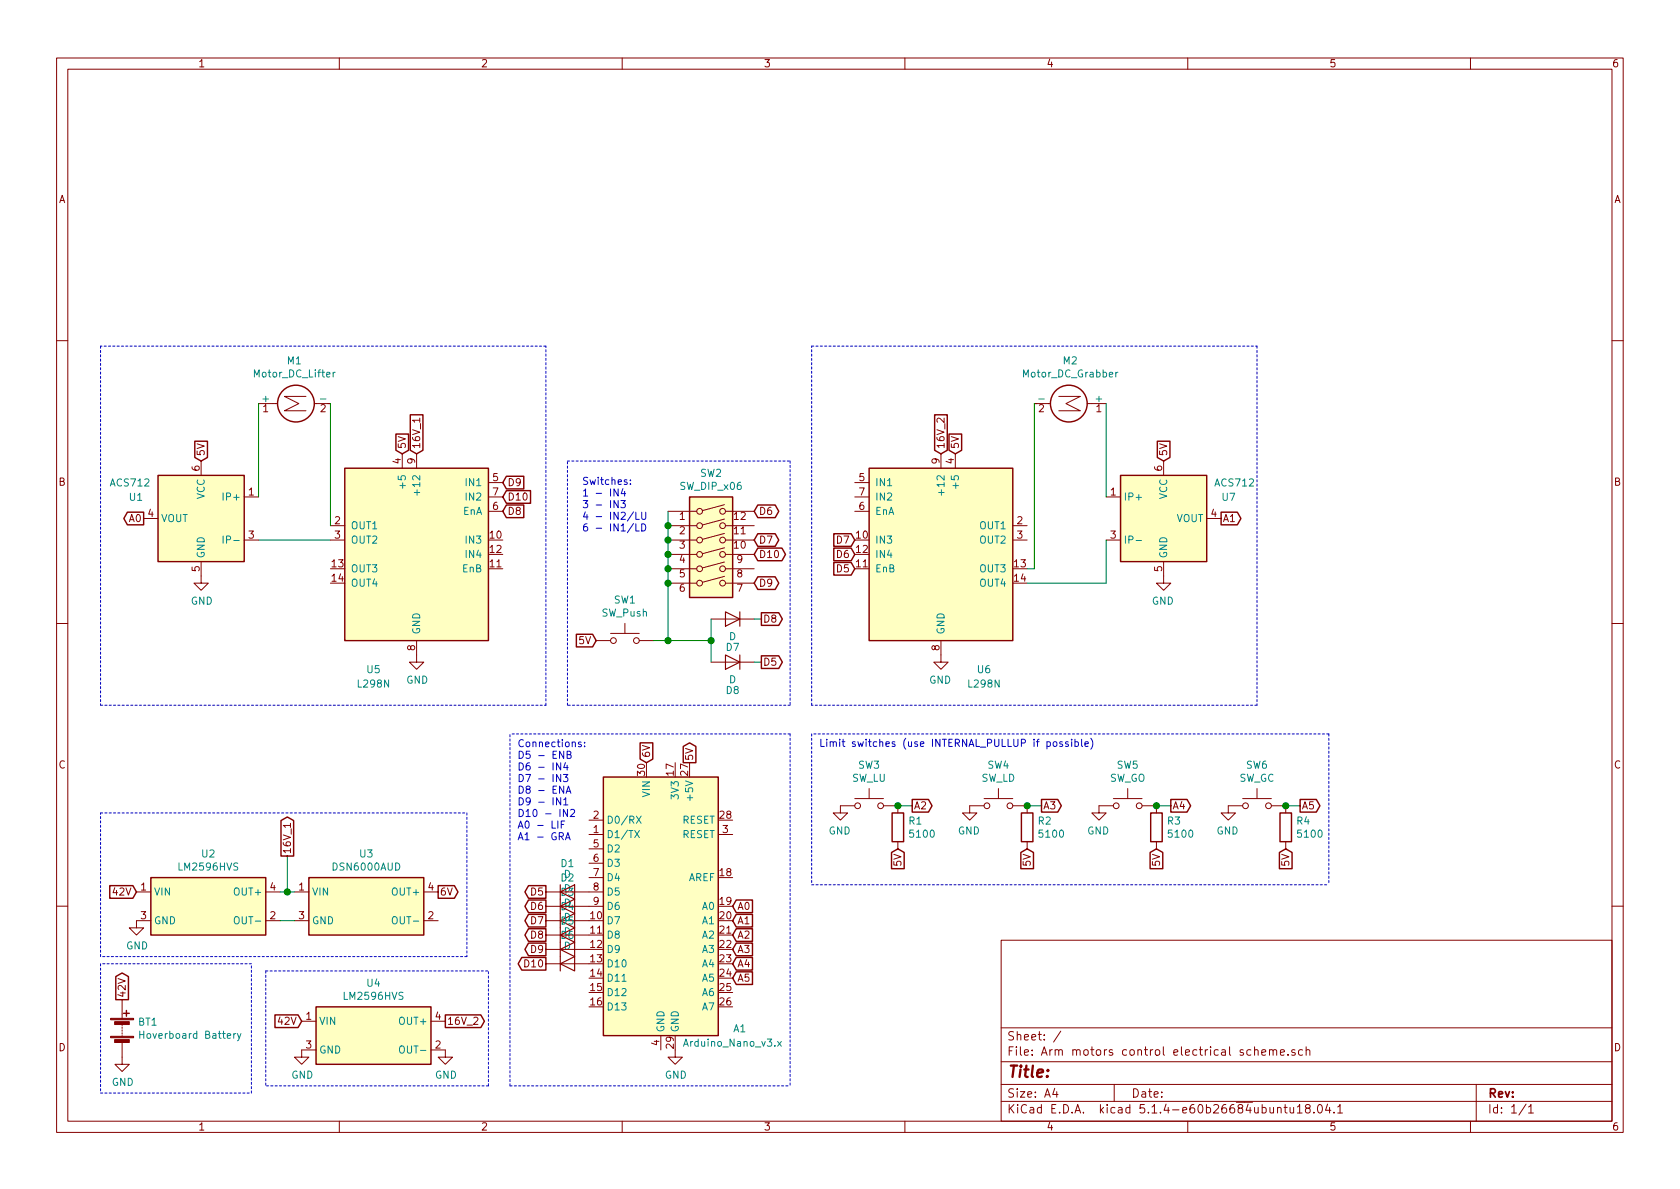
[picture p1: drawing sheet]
<svg xmlns="http://www.w3.org/2000/svg" width="297mm" height="210mm" viewBox="0 0 297 210" stroke-linecap="round" stroke-linejoin="round" font-family="sans-serif">
<g fill="none" stroke="#840000" stroke-width=".18">
<path d="M10 10.3h277v189.9h-277zM12 12.2h273v186.1h-273zM60 10.3v1.9M110 10.3v1.9M160 10.3v1.9M210 10.3v1.9M260 10.3v1.9M10 60.2h2M45.7 71.4h3.4M54.1 70.1h-3.8l2.5 1.3-2.5 1.2h3.8M55.6 71.4h2.8M74.2 73.9v.8"/>
<path d="M182.9 71.4h2.8M187.2 70.1h3.8l-2.5 1.3 2.5 1.2h-3.8M192.2 71.4h3.4M285 60.2h2M25.4 91.7h2.5M35.6 99.3v3.8h1.2l-1.2 1.3-1.3-1.3h1.3M35.6 81.5v2.6M43.2 87.9h2.5M43.2 95.5h2.5M58.4 95.5h2.6M58.4 93h2.6M71.1 80.3v2.5"/>
<path d="M73.7 80.3v2.5M86.4 87.9h2.5M86.4 85.3h2.5M86.4 90.4h2.5M118.1 95.5h5.1M118.1 93h5.1M118.1 90.4h5.1M118.1 98h5.1M128.1 99.4l-3.9 1M128.1 96.9l-3.9 1M128.1 94.3l-3.9 1.1M128.1 91.8l-3.9 1"/>
<path d="M128.1 89.2l-3.9 1.1M128.3 95.5h5M128.3 93h5M128.3 90.4h5M128.3 98h5M151.1 87.9h2.6M151.1 85.3h2.6M151.1 90.4h2.6M166.4 80.3v2.5M168.9 80.3v2.5M179.1 95.5h2.5M179.1 93h2.5"/>
<path d="M195.6 87.9h2.5M195.6 95.5h2.5M205.7 99.3v3.8h-1.2l1.2 1.3 1.3-1.3h-1.3M205.7 81.5v2.6M213.4 91.7h2.5M10 110.3h2M73.7 113.3v3.8h1.2l-1.2 1.3-1.3-1.3h1.3M105.4 113.3h2.5M107.9 112h5.1M110.5 110.2v1.8M113 113.3h2.6M118.1 100.6h5.1"/>
<path d="M118.1 103.1h5.1M125.7 117.1h7.6M125.7 109.5h7.6M128.1 101.9l-3.9 1.1M128.3 100.6h5M128.3 103.1h5M166.4 113.3v3.8h-1.3l1.3 1.3 1.2-1.3h-1.2M285 110.3h2M153.7 139.4v1.8M176.5 139.4v1.8M199.4 139.4v1.8M222.2 139.4v1.8"/>
<path d="M24.1 157.7h2.6M47 157.7h2.5M51.4 145.6v.7M52.1 157.7h2.5M74.9 157.7h2.6M96.5 157.7h10.2M104.1 147.6h2.6M104.1 145h2.6M104.1 150.1h2.6M104.1 152.6h2.6M104.1 155.2h2.6M127 147.6h2.5"/>
<path d="M151.1 142.5h-2.5v1.3h-1.3l1.3 1.2 1.3-1.2h-1.3M151.1 141.2h5.1M156.2 142.5h2.5v1.3M158.7 148.8v1.3M174 142.5h-2.6v1.3h-1.2l1.2 1.2 1.3-1.2h-1.3M174 141.2h5.1M179.1 142.5h2.5v1.3M181.6 148.8v1.3M196.8 142.5h-2.5v1.3h-1.3l1.3 1.2 1.3-1.2h-1.3M196.8 141.2h5.1M201.9 142.5h2.6v1.3M204.5 148.8v1.3"/>
<path d="M219.7 142.5h-2.5v1.3h-1.3l1.3 1.2 1.2-1.2h-1.2M219.7 141.2h5.1M224.8 142.5h2.5v1.3M227.3 148.8v1.3M10 160.2h2M21.6 176.8v3.3M26.7 162.8h-2.6v1.3h1.3l-1.3 1.2-1.2-1.2h1.2M47 162.8h2.5M52.1 162.8h2.5M74.9 162.8h2.6M96.5 162.8h7.6M96.5 170.4h7.6"/>
<path d="M96.5 167.9h7.6M96.5 165.3h7.6M96.5 160.3h10.2M177 166.3h108v32h-108zM285 160.2h2M21.6 184.4v3.8h1.3l-1.3 1.3-1.3-1.3h1.3M21.6 181.1v.3M21.6 181.6v.3M21.6 182.1v.3M21.6 182.6v.3M21.6 183.1v.3M53.3 180.6h2.6"/>
<path d="M55.9 185.7h-2.6v1.2h1.3l-1.3 1.3-1.2-1.3h1.2M60 198.3v1.9M76.2 185.7h2.5v1.2h1.3l-1.3 1.3-1.2-1.3h1.2M76.2 180.6h2.5M110 198.3v1.9M116.8 183.1v2.6M119.4 185.7v1.2h1.2l-1.2 1.3-1.3-1.3h1.3M160 198.3v1.9M177 194.8h108M177 191.8h108M177 187.8h108M177 181.8h108"/>
<path d="M186.5 192.5l-.4 1h1M186.8 193v1M187.6 182.3l-1.3 2M197 191.8v3M210 198.3v1.9M221.8 185.7l.2-.1 .4 .1 .1 .9M221.8 185.1v1.5M223.1 186.1l.7-.1-.1-.3-.4-.1-.2 .2 .1 .7h.5M224.5 185.7l.2-.1 .3 .1 .1 .9M224.5 185.6v1M225.1 185.8l.2-.2 .4 .1v.9M225.9 196l.2-.2 .3 .1 .1 .9"/>
<path d="M226.4 186.1l.7-.1-.1-.3-.4-.1-.2 .2v.7h.6M227 195.8h.6M227.2 195.3v1.3l.4 .2M227.7 186.5v.1M228.1 195.8l.1 .9 .3 .1 .2-.1M228.7 195.8v1M229 185.7a.37 .37 0 0 0-.6 .1v.2l.6 .2v.1l-.2 .3-.4-.1M229.4 195.8l.4-.5v1.5M229.4 196.8h.8M230.3 185.7l-.4-.1-.3 .3 .1 .6 .2 .1 .4-.1M230.9 185.7h.1a.37 .37 0 0 1 .6 .1v.8M230.9 185.1v1.5"/>
<path d="M231.1 196l-.3-.3 .1-.3a.48 .48 0 0 1 .7 .1l-.1 .4a.52 .52 0 0 0-.6 .2 .52 .52 0 0 0 0 .6l.5 .1 .2-.1v-.4l-.2-.3M232.3 196.7v.1M233.1 195.4l.2-.1a.8 .8 0 0 1 .5 .8 .8 .8 0 0 1-.5 .7 1 1 0 0 1-.2-1.4zM234.7 195.2l-.3 1.1h.9M235.1 195.8v1M235.9 196.7v.1M236.5 195.8l.4-.5v1.5M236.5 196.8h.9M260 198.3v1.9M261 191.8v6.5M269.8 195.2l-1.2 2M270.3 195.8l.4-.5v1.5"/>
<path d="M270.3 196.8h.8"/>
<circle cx="123.7" cy="90.4" r=".51"/>
<circle cx="123.7" cy="93" r=".51"/>
<circle cx="123.7" cy="95.5" r=".51"/>
<circle cx="123.7" cy="98" r=".51"/>
<circle cx="127.8" cy="93" r=".51"/>
<circle cx="127.8" cy="98" r=".51"/>
<circle cx="127.8" cy="95.5" r=".51"/>
<circle cx="127.8" cy="90.4" r=".51"/>
<circle cx="108.5" cy="113.3" r=".51"/>
<circle cx="112.5" cy="113.3" r=".51"/>
<circle cx="123.7" cy="103.1" r=".51"/>
<circle cx="123.7" cy="100.6" r=".51"/>
<circle cx="127.8" cy="103.1" r=".51"/>
<circle cx="127.8" cy="100.6" r=".51"/>
<circle cx="151.6" cy="142.5" r=".51"/>
<circle cx="155.7" cy="142.5" r=".51"/>
<circle cx="174.5" cy="142.5" r=".51"/>
<circle cx="178.6" cy="142.5" r=".51"/>
<circle cx="197.4" cy="142.5" r=".51"/>
<circle cx="201.4" cy="142.5" r=".51"/>
<circle cx="220.2" cy="142.5" r=".51"/>
<circle cx="224.3" cy="142.5" r=".51"/>
</g>
<path d="M128.3 115.8l2.5 1.3-2.5 1.3zM128.3 108.2l2.5 1.3-2.5 1.2zM130.8 108.2v2.5M130.8 115.8v2.6M99.1 157.7l2.5-1.2v2.5zM99.1 156.5v15.2M99.1 162.8l2.5-1.3v2.6zM99.1 170.4l2.5-1.2v2.5zM99.1 167.9l2.5-1.3v2.6zM99.1 165.3l2.5-1.2v2.5zM99.1 160.3l2.5-1.3v2.5z" fill="none" stroke="#840000" stroke-width=".2"/>
<g fill="#ffffc2" stroke="#ffffc2" stroke-width=".18">
<path d="M198.1 84.1h15.3v15.2h-15.3z"/>
<path d="M27.9 84.1h15.3v15.2h-15.3z"/>
<path d="M61 82.8h25.4v30.5h-25.4z"/>
<path d="M106.7 137.4h20.3v45.7h-20.3z"/>
<path d="M121.9 87.9h7.6v17.8h-7.6z"/>
<path d="M153.7 82.8h25.4v30.5h-25.4z"/>
<path d="M55.9 178h20.3v10.2h-20.3z"/>
<path d="M26.7 155.2h20.3v10.1h-20.3z"/>
<path d="M54.6 155.2h20.3v10.1h-20.3z"/>
</g>
<g fill="none" stroke="#840000" stroke-width=".25">
<path d="M34.4 78h2.3v2.9l-1.1 .6-1.2-.6zM70 76.8h2.2v2.8l-1.1 .7-1.1-.7zM72.5 73.3h2.3v6.3l-1.1 .7-1.2-.7zM165.3 73.3h2.2v6.3l-1.1 .7-1.1-.7zM167.8 76.8h2.2v2.8l-1.1 .7-1.1-.7zM204.6 78h2.3v2.9l-1.2 .6-1.1-.6zM22.5 90.6h2.9v2.2h-2.9l-.6-1.1zM27.9 84.1h15.3v15.2h-15.3zM61 82.8h25.4v30.5h-25.4zM89.5 84.2h3.1v2.3h-3.1l-.6-1.2zM89.5 86.8h4.3v2.2h-4.3l-.6-1.1zM89.5 89.3h3.1v2.2h-3.1l-.6-1.1z"/>
<path d="M121.9 87.9h7.6v17.8h-7.6zM134 89.3h3.1l.6 1.1-.6 1.1h-3.1l-.7-1.1zM134 96.9h4.3l.6 1.1-.6 1.2h-4.3l-.7-1.2zM134 94.4h3.1l.6 1.1-.6 1.1h-3.1l-.7-1.1zM147.4 94.4h3.1l.6 1.1-.6 1.1h-3.1zM147.4 96.9h3.1l.6 1.1-.6 1.2h-3.1zM147.4 99.5h3.1l.6 1.1-.6 1.1h-3.1zM153.7 82.8h25.4v30.5h-25.4zM198.1 84.1h15.3v15.2h-15.3zM215.9 90.6h2.9l.6 1.1-.6 1.1h-2.9zM101.9 112.2h2.9l.6 1.1-.6 1.1h-2.9zM134 102h3.1l.6 1.1-.6 1.1h-3.1l-.7-1.1z"/>
<path d="M134.6 108.4h3.1l.6 1.1-.6 1.1h-3.1zM134.6 116h3.1l.6 1.1-.6 1.1h-3.1zM106.7 137.4h20.3v45.7h-20.3zM113.2 131.4h2.2v2.8l-1.1 .7-1.1-.7zM120.8 132l1.1-.6 1.1 .6v2.9h-2.2zM19.4 156.6h4.1l.6 1.1-.6 1.1h-4.1zM26.7 155.2h20.3v10.1h-20.3zM49.7 145.1l1.1-.6 1.1 .6v6.3h-2.2zM54.6 155.2h20.3v10.1h-20.3zM77.5 156.6h2.8l.7 1.1-.7 1.1h-2.8zM93.4 159.2h3.1v2.2h-3.1l-.6-1.1zM93.4 156.6h3.1v2.2h-3.1l-.6-1.1z"/>
<path d="M130.2 159.2h2.8v2.2h-2.8l-.7-1.1zM157.6 150.7l1.1-.6 1.2 .6v2.9h-2.3zM157.7 143.8h2.1v5h-2.1zM161.3 141.4h2.9l.6 1.1-.6 1.1h-2.9zM180.5 150.7l1.1-.6 1.1 .6v2.9h-2.2zM180.6 143.8h2v5h-2zM184.1 141.4h2.9l.7 1.1-.7 1.1h-2.9zM203.4 150.7l1.1-.6 1.1 .6v2.9h-2.2zM203.5 143.8h2v5h-2zM207 141.4h2.9l.6 1.1-.6 1.1h-2.9zM226.2 150.7l1.1-.6 1.1 .6v2.9h-2.2zM226.3 143.8h2v5h-2z"/>
<path d="M229.9 141.4h2.8l.7 1.1-.7 1.1h-2.8zM20.5 172.7l1.1-.6 1.1 .6v4.1h-2.2zM21.8 179.2h1.1M22.4 178.7v1M48.6 179.5h4.1l.6 1.1-.6 1.1h-4.1zM55.9 178h20.3v10.2h-20.3zM78.7 179.5h6.3l.6 1.1-.6 1.1h-6.3zM92.3 169.3h4.2v2.2h-4.2l-.7-1.1zM93.4 164.2h3.1v2.3h-3.1l-.6-1.2zM93.4 161.7h3.1v2.2h-3.1l-.6-1.1zM93.4 166.8h3.1v2.2h-3.1l-.6-1.1zM130.2 164.2h2.8v2.3h-2.8l-.7-1.2z"/>
<path d="M130.2 166.8h2.8v2.2h-2.8l-.7-1.1zM130.2 169.3h2.8v2.2h-2.8l-.7-1.1zM130.2 171.9h2.8v2.2h-2.8l-.7-1.1zM130.2 161.7h2.8v2.2h-2.8l-.7-1.1z"/>
<circle cx="52.3" cy="71.4" r="3.3"/>
<circle cx="189" cy="71.4" r="3.3"/>
</g>
<g fill="none" stroke="#008484" stroke-width=".18">
<path d="M58.9 65.8v.9M59.3 65.8l-.4 .3M197.3 65.8v.9M197.7 65.8l-.4 .3M39.4 87.2v1.2M39.4 94.8v1.3M73.7 86.6v1M166.4 86.6v1M200.9 95.6h.9M112.2 146.9l.9 1.2M112.5 144.3l.9 1.3M113.1 146.9l-.9 1.2"/>
<path d="M113.4 144.3l-.9 1.3M41.5 162.3l.2-.2a.47 .47 0 0 1 .6 .4l-.1 .7-.2 .2-.4-.1a1 1 0 0 1-.1-1zM69.4 162.3l.3-.2a.47 .47 0 0 1 .5 .4v.7l-.3 .2-.4-.1a1 1 0 0 1-.1-1zM24.7 182.3v1.3M24.7 183h.7M41.3 182.8v.8M41.7 182.8l-.4 .2M42 182.8l.3 .8M42.6 182.8l-.4 1.1-.2 .1M70.7 185.1l.2-.1a.47 .47 0 0 1 .6 .4l-.1 .6-.2 .2h-.4a1 1 0 0 1-.1-1.1zM137.5 184.2l.7 .8M138.2 184.2l-.7 .8"/>
</g>
<g fill="#840000" stroke="#840000" stroke-width=".18">
<path d="M19.6 183.3h4v.2h-4z"/>
<path d="M19.6 180.1h4v.2h-4z"/>
<path d="M20.3 183.8h2.6v.5h-2.6z"/>
<path d="M20.3 180.7h2.6v.5h-2.6z"/>
</g>
<g fill="none" stroke="#0000c2" stroke-width=".18" stroke-dasharray=".4 .4">
<path d="M17.8 61.2v63.5M96.5 61.2h-78.7M143.5 61.2h78.7M222.2 61.2v63.5M100.3 81.5h39.4M139.7 81.5v43.2M17.8 124.7h78.7M96.5 124.7v-63.5M100.3 124.7v-43.2M139.7 124.7h-39.4M139.7 129.8h-49.5M139.7 129.8v62.2"/>
<path d="M143.5 124.7v-63.5M143.5 129.8v26.7M222.2 124.7h-78.7M234.9 129.8h-91.4M234.9 129.8v26.7M17.8 143.8h64.7M82.5 143.8v25.4M143.5 156.5h91.4M17.8 169.2v-25.4M17.8 170.4v22.9M44.4 170.4h-26.6M47 171.7h39.4"/>
<path d="M47 171.7v20.3M82.5 169.2h-64.7M17.8 193.3h26.6M44.4 193.3v-22.9M86.4 192h-39.4M86.4 192v-20.3M90.2 192h49.5M90.2 192v-62.2"/>
</g>
<g fill="none" stroke="#008400" stroke-width=".18">
<path d="M45.7 71.4v16.5M58.4 71.4v21.6M182.9 71.4v29.2h-1.3M195.6 71.4v16.5M45.7 95.5h12.7M118.1 90.4v22.9M195.6 95.5v7.6h-14M115.6 113.3h10.1M125.7 109.5v7.6M133.3 109.5h1.3M133.3 117.1h1.3M49.5 157.7h2.6"/>
<path d="M50.8 151.4v6.3M158.7 142.5h2.6M181.6 142.5h2.5M204.5 142.5h2.5M227.3 142.5h2.6M49.5 162.8h2.6"/>
</g>
<g fill="none" stroke="#0000c2" stroke-width=".18">
<path d="M109.3 86.5v1.2l-.7-1.2v1.2M109.3 88.5v1.3l-.7-1.3v1.3M109.8 88.5h.8l-.5 .5 .4 .1 .1 .5-.3 .2-.5-.1M110.1 86.4l-.3 .9h.8M110.4 86.9v.8M110.8 84.9l-.2-.1-.2 .2v.2l.4 .1v.3h-.4M111.5 85.5v.2M111.5 84.9v.1M112 90.5l-1.1 1.6M112 92.6l-1.1 1.6M112.4 90.6v1.2h.6M112.4 92.6v1.3h.6"/>
<path d="M113.5 90.6v1l.2 .2h.4l.1-.2v-1M113.5 92.6a.64 .64 0 0 1 .7 .7 .64 .64 0 0 1-.7 .6zM99.1 134.9v1.3l-.7-1.3v1.3M99.1 137v1.2l-.7-1.2v1.2M99.6 137h.8l-.4 .4 .3 .2 .1 .4-.2 .2-.6-.1M99.7 132.8v1.3l-.8-1.3v1.3M99.7 139v1.3l-.8-1.3v1.3M100 134.8l-.3 .9h.8M100.2 139.9h.6M100.3 133.4h.5l.1-.2v-.2l-.6-.2v1.3h.5l.1-.1 .1-.3-.3-.3M100.3 135.3v.9M102.7 131.3l-.3-.1-.1 .2v.2l.4 .1v.3h-.4"/>
<path d="M103.4 131.9v.1M103.4 131.3v.1M186.3 131.3l.2-.1 .3 .1 .1 .5-.2 .1-.2 .1-.2-.1zM187.8 131.2h-.3l-.1 .1v.2l.4 .1v.3h-.4M188.9 131.2h-.3l-.2 .1v.2l.5 .1v.3h-.5M189.5 130.7v.2M189.5 131.2v.8M190.1 131.2h.3l.3 .2-.1 .5h-.5M190.1 130.7v1.3M191.2 130.7v1.1l.2 .2M191.8 131.6l.6-.1v-.3h-.4l-.2 .1 .1 .6h.5M192.9 130.6a1.47 1.47 0 0 1 0 1.9"/>
<path d="M98.6 145.2v1.3M98.9 147.9l.6-.1 .1-.1-.1-.3-.1-.2h-.5v1.3M99.1 141.1v1.2l-.7-1.2v1.2M99.2 147.9l.4 .6M99.2 145.8h.5M99.7 141.4l.3-.3v1.2M99.7 142.3h.7M99.8 145.2h-.6v1.3M100 148.5l.4-1.3 .4 1.3M100.1 140.3l.4-1.3 .4 1.3M100.1 148.2h.6M100.3 143.1v1.3l-.7-1.3v1.3"/>
<path d="M100.9 143.3l.5-.2 .2 .4-.1 .2-.7 .7h.8"/>
</g>
<g fill="#008400" stroke="#008400" stroke-width=".25">
<circle cx="118.1" cy="113.3" r=".51"/>
<circle cx="118.1" cy="103.1" r=".51"/>
<circle cx="118.1" cy="98" r=".51"/>
<circle cx="118.1" cy="95.5" r=".51"/>
<circle cx="50.8" cy="157.7" r=".51"/>
<circle cx="158.8" cy="142.5" r=".51"/>
<circle cx="118.1" cy="100.6" r=".51"/>
<circle cx="118.1" cy="93" r=".51"/>
<circle cx="181.6" cy="142.5" r=".51"/>
<circle cx="204.5" cy="142.5" r=".51"/>
<circle cx="125.7" cy="113.3" r=".51"/>
<circle cx="227.3" cy="142.5" r=".51"/>
</g>
<text font-size="2.8" fill="#840000" x="178" y="190.5">Title:</text>
<g font-size="2.1" fill="#840000">
<text x="178" y="184">Sheet: /</text>
<text x="178" y="186.7">File: Arm motors control electrical scheme.sch</text>
<text x="178" y="196.9">KiCad E.D.A. kicad 5.1.4-e60b26684ubuntu18.04.1</text>
<text x="178" y="194.1">Size: A4</text>
<text x="200" y="194.1">Date:</text>
<text x="263" y="194.1">Rev:</text>
<text x="263" y="196.9">Id: 1/1</text>
</g>
<g font-size="1.8" fill="#840000">
<text x="35" y="11.9">1</text>
<text x="85" y="11.9">2</text>
<text x="135" y="11.9">3</text>
<text x="185" y="11.9">4</text>
<text x="235" y="11.9">5</text>
<text x="285" y="11.9">6</text>
<text x="10.4" y="35.9">A</text>
<text x="285.4" y="35.9">A</text>
<text x="46.5" y="72.9">1</text>
<text x="56.7" y="72.9">2</text>
<text x="183.7" y="72.9">2</text>
<text x="193.8" y="72.9">1</text>
<text x="35.3" y="83.3" transform="rotate(-90 35.3 83.3)">6</text>
<text x="36.2" y="80.7" transform="rotate(-90 36.2 80.7)">5V</text>
<text x="70.9" y="82" transform="rotate(-90 70.9 82)">4</text>
<text x="71.8" y="79.5" transform="rotate(-90 71.8 79.5)">5V</text>
<text x="73.4" y="82" transform="rotate(-90 73.4 82)">9</text>
<text x="74.3" y="79.5" transform="rotate(-90 74.3 79.5)">16V_1</text>
<text x="166.1" y="82" transform="rotate(-90 166.1 82)">9</text>
<text x="167" y="79.5" transform="rotate(-90 167 79.5)">16V_2</text>
<text x="168.7" y="82" transform="rotate(-90 168.7 82)">4</text>
<text x="169.5" y="79.5" transform="rotate(-90 169.5 79.5)">5V</text>
<text x="205.5" y="83.3" transform="rotate(-90 205.5 83.3)">6</text>
<text x="206.4" y="80.7" transform="rotate(-90 206.4 80.7)">5V</text>
<text x="10.4" y="85.9">B</text>
<text x="44" y="87.6">1</text>
<text x="87.1" y="85.1">5</text>
<text x="87.1" y="87.6">7</text>
<text x="89.7" y="86">D9</text>
<text x="89.7" y="88.5">D10</text>
<text x="151.9" y="85.1">5</text>
<text x="151.9" y="87.6">7</text>
<text x="196.4" y="87.6">1</text>
<text x="285.4" y="85.9">B</text>
<text x="22.9" y="92.3">A0</text>
<text x="26.2" y="91.4">4</text>
<text x="44" y="95.2">3</text>
<text x="59.2" y="92.7">2</text>
<text x="59.2" y="95.2">3</text>
<text x="86.7" y="95.2">10</text>
<text x="87.1" y="90.2">6</text>
<text x="89.7" y="91.1">D8</text>
<text x="120.2" y="91.9">1</text>
<text x="120.2" y="94.5">2</text>
<text x="129.8" y="94.5">11</text>
<text x="129.8" y="91.9">12</text>
<text x="134.1" y="91.1">D6</text>
<text x="151.4" y="95.2">10</text>
<text x="151.9" y="90.2">6</text>
<text x="179.9" y="92.7">2</text>
<text x="179.9" y="95.2">3</text>
<text x="196.4" y="95.2">3</text>
<text x="214.1" y="91.4">4</text>
<text x="216.2" y="92.3">A1</text>
<text x="35.3" y="101.1" transform="rotate(-90 35.3 101.1)">5</text>
<text x="58.7" y="100.3">13</text>
<text x="86.7" y="100.3">11</text>
<text x="86.7" y="97.8">12</text>
<text x="120.2" y="97">3</text>
<text x="120.2" y="99.6">4</text>
<text x="129.8" y="97">10</text>
<text x="130.3" y="99.6">9</text>
<text x="134.1" y="98.7">D10</text>
<text x="134.1" y="96.1">D7</text>
<text x="148.1" y="96.1">D7</text>
<text x="148.1" y="98.7">D6</text>
<text x="148.1" y="101.2">D5</text>
<text x="151.4" y="100.3">11</text>
<text x="151.4" y="97.8">12</text>
<text x="179.4" y="100.3">13</text>
<text x="205.5" y="101.1" transform="rotate(-90 205.5 101.1)">5</text>
<text x="58.7" y="102.9">14</text>
<text x="120.2" y="102.1">5</text>
<text x="120.2" y="104.6">6</text>
<text x="130.3" y="104.6">7</text>
<text x="130.3" y="102.1">8</text>
<text x="134.1" y="103.8">D9</text>
<text x="179.4" y="102.9">14</text>
<text x="102.5" y="113.9">5V</text>
<text x="134.9" y="110.1">D8</text>
<text x="73.4" y="115" transform="rotate(-90 73.4 115)">8</text>
<text x="134.9" y="117.7">D5</text>
<text x="166.1" y="115" transform="rotate(-90 166.1 115)">8</text>
<text x="10.4" y="135.9">C</text>
<text x="114" y="137.1" transform="rotate(-90 114 137.1)">30</text>
<text x="114.9" y="134.1" transform="rotate(-90 114.9 134.1)">6V</text>
<text x="119.1" y="137.1" transform="rotate(-90 119.1 137.1)">17</text>
<text x="121.7" y="137.1" transform="rotate(-90 121.7 137.1)">27</text>
<text x="122.6" y="134.6" transform="rotate(-90 122.6 134.6)">5V</text>
<text x="285.4" y="135.9">C</text>
<text x="161.5" y="143.1">A2</text>
<text x="184.4" y="143.1">A3</text>
<text x="207.3" y="143.1">A4</text>
<text x="230.1" y="143.1">A5</text>
<text x="104.9" y="147.3">1</text>
<text x="104.9" y="144.8">2</text>
<text x="104.9" y="149.9">5</text>
<text x="127.3" y="144.8">28</text>
<text x="127.8" y="147.3">3</text>
<text x="51.4" y="151.1" transform="rotate(-90 51.4 151.1)">16V_1</text>
<text x="104.9" y="152.4">6</text>
<text x="104.9" y="154.9">7</text>
<text x="127.3" y="154.9">18</text>
<text x="159.4" y="153.1" transform="rotate(-90 159.4 153.1)">5V</text>
<text x="182.2" y="153.1" transform="rotate(-90 182.2 153.1)">5V</text>
<text x="205.1" y="153.1" transform="rotate(-90 205.1 153.1)">5V</text>
<text x="228" y="153.1" transform="rotate(-90 228 153.1)">5V</text>
<text x="20.2" y="158.4">42V</text>
<text x="24.9" y="157.5">1</text>
<text x="47.8" y="157.5">4</text>
<text x="52.9" y="157.5">1</text>
<text x="75.7" y="157.5">4</text>
<text x="77.7" y="158.4">6V</text>
<text x="94" y="160.9">D6</text>
<text x="94" y="158.4">D5</text>
<text x="104.9" y="157.5">8</text>
<text x="104.9" y="160">9</text>
<text x="127.3" y="160">19</text>
<text x="130.3" y="160.9">A0</text>
<text x="24.9" y="162.6">3</text>
<text x="47.8" y="162.6">2</text>
<text x="52.9" y="162.6">3</text>
<text x="75.7" y="162.6">2</text>
<text x="94" y="166">D8</text>
<text x="94" y="163.4">D7</text>
<text x="104.4" y="162.6">10</text>
<text x="104.4" y="165.1">11</text>
<text x="104.4" y="167.6">12</text>
<text x="127.3" y="162.6">20</text>
<text x="127.3" y="165.1">21</text>
<text x="127.3" y="167.6">22</text>
<text x="130.3" y="166">A2</text>
<text x="130.3" y="163.4">A1</text>
<text x="93" y="171.1">D10</text>
<text x="94" y="168.5">D9</text>
<text x="104.4" y="170.2">13</text>
<text x="104.4" y="172.7">14</text>
<text x="127.3" y="170.2">23</text>
<text x="127.3" y="172.7">24</text>
<text x="130.3" y="168.5">A3</text>
<text x="130.3" y="171.1">A4</text>
<text x="130.3" y="173.6">A5</text>
<text x="22.2" y="176.5" transform="rotate(-90 22.2 176.5)">42V</text>
<text x="104.4" y="175.3">15</text>
<text x="104.4" y="177.8">16</text>
<text x="127.3" y="175.3">25</text>
<text x="127.3" y="177.8">26</text>
<text x="10.4" y="185.9">D</text>
<text x="49.4" y="181.2">42V</text>
<text x="54.1" y="180.3">1</text>
<text x="54.1" y="185.4">3</text>
<text x="77" y="185.4">2</text>
<text x="77" y="180.3">4</text>
<text x="79" y="181.2">16V_2</text>
<text x="116.6" y="184.9" transform="rotate(-90 116.6 184.9)">4</text>
<text x="119.1" y="185.4" transform="rotate(-90 119.1 185.4)">29</text>
<text x="285.4" y="185.9">D</text>
<text x="35" y="199.9">1</text>
<text x="85" y="199.9">2</text>
<text x="135" y="199.9">3</text>
<text x="185" y="199.9">4</text>
<text x="235" y="199.9">5</text>
<text x="285" y="199.9">6</text>
</g>
<g font-size="1.8" fill="#008484">
<text x="50.8" y="64.4">M1</text>
<text x="188" y="64.4">M2</text>
<text x="45.1" y="66.7">Motor_DC_Lifter</text>
<text x="46.5" y="71.1">+</text>
<text x="56.9" y="71.1">-</text>
<text x="181.1" y="66.7">Motor_DC_Grabber</text>
<text x="183.9" y="71.1">-</text>
<text x="193.8" y="71.1">+</text>
<text x="19.7" y="86">ACS712</text>
<text x="22.9" y="88.6">U1</text>
<text x="36.2" y="88.3" transform="rotate(-90 36.2 88.3)">VCC</text>
<text x="40" y="88.5">IP+</text>
<text x="71.8" y="85.8" transform="rotate(-90 71.8 85.8)">+5</text>
<text x="74.3" y="86.8" transform="rotate(-90 74.3 86.8)">+12</text>
<text x="82.6" y="86">IN1</text>
<text x="82.6" y="88.5">IN2</text>
<text x="120.4" y="86.6">SW_DIP_x06</text>
<text x="123.8" y="84.3">SW2</text>
<text x="154.7" y="86">IN1</text>
<text x="154.7" y="88.5">IN2</text>
<text x="167" y="86.8" transform="rotate(-90 167 86.8)">+12</text>
<text x="169.5" y="85.8" transform="rotate(-90 169.5 85.8)">+5</text>
<text x="198.6" y="88.5">IP+</text>
<text x="206.4" y="88.3" transform="rotate(-90 206.4 88.3)">VCC</text>
<text x="215" y="86">ACS712</text>
<text x="216.1" y="88.6">U7</text>
<text x="28.4" y="92.3">VOUT</text>
<text x="62" y="93.6">OUT1</text>
<text x="81.8" y="91.1">EnA</text>
<text x="154.7" y="91.1">EnA</text>
<text x="173.3" y="93.6">OUT1</text>
<text x="207.9" y="92.3">VOUT</text>
<text x="36.2" y="98.8" transform="rotate(-90 36.2 98.8)">GND</text>
<text x="40.4" y="96.1">IP-</text>
<text x="62" y="101.2">OUT3</text>
<text x="62" y="96.1">OUT2</text>
<text x="81.8" y="101.2">EnB</text>
<text x="82.6" y="96.1">IN3</text>
<text x="82.6" y="98.7">IN4</text>
<text x="154.7" y="96.1">IN3</text>
<text x="154.7" y="101.2">EnB</text>
<text x="154.7" y="98.7">IN4</text>
<text x="173.3" y="101.2">OUT3</text>
<text x="173.3" y="96.1">OUT2</text>
<text x="198.6" y="96.1">IP-</text>
<text x="206.4" y="98.8" transform="rotate(-90 206.4 98.8)">GND</text>
<text x="33.7" y="106.9">GND</text>
<text x="62" y="103.8">OUT4</text>
<text x="108.6" y="106.7">SW1</text>
<text x="173.3" y="103.8">OUT4</text>
<text x="203.7" y="106.9">GND</text>
<text x="74.3" y="112.3" transform="rotate(-90 74.3 112.3)">GND</text>
<text x="106.4" y="109">SW_Push</text>
<text x="128.9" y="113.2">D</text>
<text x="167" y="112.3" transform="rotate(-90 167 112.3)">GND</text>
<text x="64.9" y="119">U5</text>
<text x="128.4" y="115.1">D7</text>
<text x="172.9" y="119">U6</text>
<text x="63.4" y="121.6">L298N</text>
<text x="71.8" y="120.9">GND</text>
<text x="128.4" y="122.7">D8</text>
<text x="128.9" y="120.8">D</text>
<text x="164.3" y="120.9">GND</text>
<text x="171.3" y="121.6">L298N</text>
<text x="151.8" y="135.9">SW3</text>
<text x="174.6" y="135.9">SW4</text>
<text x="197.5" y="135.9">SW5</text>
<text x="220.3" y="135.9">SW6</text>
<text x="114.9" y="140.9" transform="rotate(-90 114.9 140.9)">VIN</text>
<text x="120" y="141.1" transform="rotate(-90 120 141.1)">3V3</text>
<text x="122.6" y="141.1" transform="rotate(-90 122.6 141.1)">+5V</text>
<text x="150.6" y="138.2">SW_LU</text>
<text x="173.4" y="138.2">SW_LD</text>
<text x="196.1" y="138.2">SW_GO</text>
<text x="219" y="138.2">SW_GC</text>
<text x="107.2" y="148.2">D1/TX</text>
<text x="107.2" y="145.7">D0/RX</text>
<text x="120.6" y="145.7">RESET</text>
<text x="120.6" y="148.2">RESET</text>
<text x="146.5" y="147.6">GND</text>
<text x="160.7" y="145.8">R1</text>
<text x="161.1" y="148.1">5100</text>
<text x="169.4" y="147.6">GND</text>
<text x="183.6" y="145.8">R2</text>
<text x="183.9" y="148.1">5100</text>
<text x="192.2" y="147.6">GND</text>
<text x="206.5" y="145.8">R3</text>
<text x="206.8" y="148.1">5100</text>
<text x="215.1" y="147.6">GND</text>
<text x="229.3" y="145.8">R4</text>
<text x="229.6" y="148.1">5100</text>
<text x="31.8" y="153.9">LM2596HVS</text>
<text x="35.7" y="151.6">U2</text>
<text x="59" y="153.9">DSN6000AUD</text>
<text x="63.7" y="151.6">U3</text>
<text x="99.2" y="153.3">D1</text>
<text x="99.7" y="155.2">D</text>
<text x="107.2" y="150.7">D2</text>
<text x="107.2" y="153.3">D3</text>
<text x="107.2" y="155.8">D4</text>
<text x="121.7" y="155.8">AREF</text>
<text x="27.2" y="158.4">VIN</text>
<text x="41.7" y="158.4">OUT+</text>
<text x="55.1" y="158.4">VIN</text>
<text x="69.6" y="158.4">OUT+</text>
<text x="99.7" y="160.3">D</text>
<text x="99.7" y="157.8">D</text>
<text x="107.2" y="158.4">D5</text>
<text x="107.2" y="160.9">D6</text>
<text x="124.2" y="160.9">A0</text>
<text x="22.3" y="167.9">GND</text>
<text x="27.2" y="163.4">GND</text>
<text x="42.2" y="163.4">OUT-</text>
<text x="55.1" y="163.4">GND</text>
<text x="70.1" y="163.4">OUT-</text>
<text x="99.7" y="167.9">D</text>
<text x="99.7" y="165.4">D</text>
<text x="99.7" y="162.9">D</text>
<text x="107.2" y="163.4">D7</text>
<text x="107.2" y="166">D8</text>
<text x="124.2" y="163.4">A1</text>
<text x="124.2" y="166">A2</text>
<text x="107.2" y="168.5">D9</text>
<text x="107.2" y="171.1">D10</text>
<text x="107.2" y="173.6">D11</text>
<text x="124.2" y="168.5">A3</text>
<text x="124.2" y="171.1">A4</text>
<text x="124.2" y="173.6">A5</text>
<text x="61" y="176.8">LM2596HVS</text>
<text x="64.9" y="174.5">U4</text>
<text x="107.2" y="176.1">D12</text>
<text x="107.2" y="178.7">D13</text>
<text x="124.2" y="176.1">A6</text>
<text x="124.2" y="178.7">A7</text>
<text x="24.5" y="181.4">BT1</text>
<text x="25.3" y="183.7">Hoverboard Battery</text>
<text x="56.4" y="181.2">VIN</text>
<text x="70.9" y="181.2">OUT+</text>
<text x="117.5" y="182.6" transform="rotate(-90 117.5 182.6)">GND</text>
<text x="120" y="182.6" transform="rotate(-90 120 182.6)">GND</text>
<text x="121.2" y="185.1">Arduino_Nano_v3.x</text>
<text x="129.7" y="182.5">A1</text>
<text x="51.5" y="190.7">GND</text>
<text x="56.4" y="186.3">GND</text>
<text x="71.4" y="186.3">OUT-</text>
<text x="76.9" y="190.7">GND</text>
<text x="117.6" y="190.7">GND</text>
<text x="19.8" y="192">GND</text>
</g>
<g font-size="1.8" fill="#0000c2">
<text x="102.9" y="85.7">Switches:</text>
<text x="102.9" y="87.8">1 - IN4</text>
<text x="102.9" y="89.9">3 - IN3</text>
<text x="102.9" y="91.9">4 - IN2/LU</text>
<text x="102.9" y="94">6 - IN1/LD</text>
<text x="91.4" y="132.1">Connections:</text>
<text x="91.4" y="134.2">D5 - ENB</text>
<text x="91.4" y="136.2">D6 - IN4</text>
<text x="144.8" y="132.1">Limit switches (use INTERNAL_PULLUP if possible)</text>
<text x="91.4" y="138.3">D7 - IN3</text>
<text x="91.4" y="140.4">D8 - ENA</text>
<text x="91.4" y="142.4">D9 - IN1</text>
<text x="91.4" y="144.5">D10 - IN2</text>
<text x="91.4" y="146.5">A0 - LIF</text>
<text x="91.4" y="148.6">A1 - GRA</text>
</g>
</svg>
